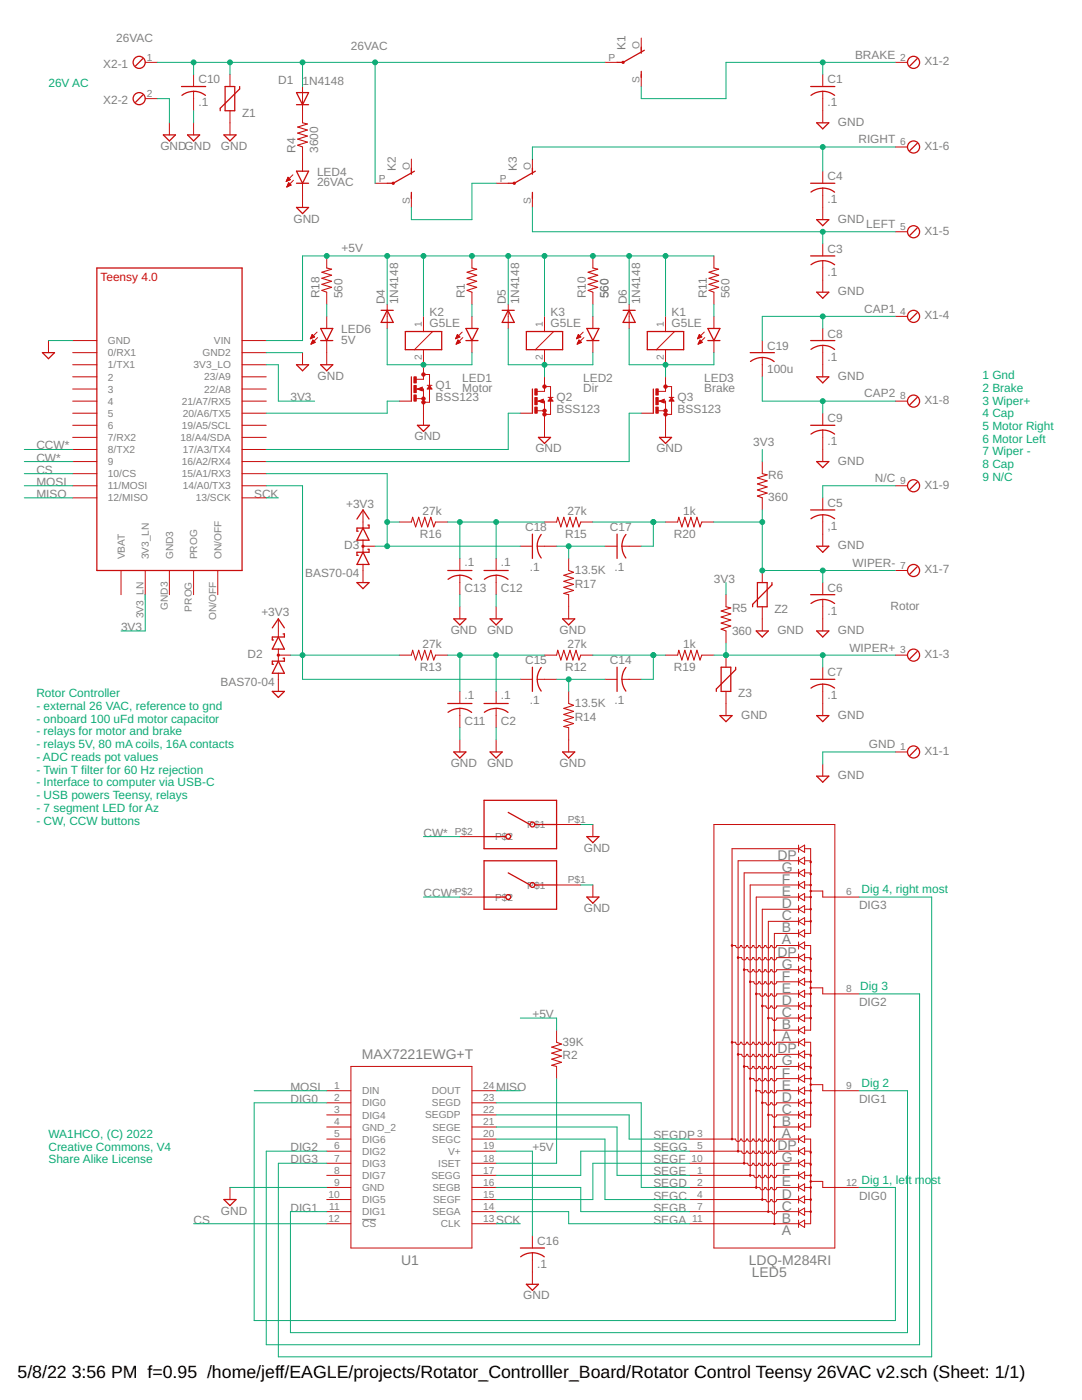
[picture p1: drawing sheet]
<svg xmlns="http://www.w3.org/2000/svg" width="216mm" height="279mm" viewBox="0 0 216 279" stroke-linecap="round" stroke-linejoin="round" font-family="sans-serif">
<path d="M72.2 243.4h2.9" fill="none" stroke="#808080" stroke-width=".2"/>
<g fill="none" stroke="#c90d0c" stroke-width=".25">
<path d="M28.5 11.7l-1.4 1.5M28.5 19l-1.4 1.4M36.2 17.3h4.8M36.3 19a3.8 3.8 0 0 1 4.7 0M44.9 17.3h1.9v4.8h-1.9zM47.8 17.3v.5l-3.9 3.8v.5M59.2 18.5h2.4l-1.2 2.4zM128 9.4v1.2M128 14.2v1.3M128.6 10l-4.3 2.4h-1.2M161.8 17.3h4.8M161.8 19a3.9 3.9 0 0 1 4.7 0"/>
<path d="M183 11.7l-1.5 1.5M32.6 26.9h2.4l-1.2 1.2zM37.4 26.9h2.4l-1.2 1.2zM44.7 26.9h2.4l-1.2 1.2zM59.2 36.6h2.4M59.2 34.2h2.4l-1.2 2.4zM59.2 20.9h2.4M82.1 33.6v1.2M82.1 38.4v1.2M82.7 34.2l-4.2 2.4h-1.2M106.2 33.6v1.2M106.2 38.4v1.2"/>
<path d="M106.8 34.2l-4.2 2.4h-1.2M161.8 36.6h4.8M163 24.5h2.4l-1.2 1.2zM164.2 37.5l.5 .1a3.4 3.4 0 0 1 1.8 .8M164.2 37.5l-1 .2-1.4 .6M183 28.6l-1.5 1.5M19.3 53.5h29v60.4h-29zM59.2 41.4h2.4l-1.2 1.2zM161.8 51.1h4.8M161.8 52.8a3.9 3.9 0 0 1 4.7 0M163 58.3h2.4l-1.2 1.2zM163 43.8h2.4l-1.2 1.2z"/>
<path d="M183 45.5l-1.5 1.5M8.5 70.4h2.4l-1.2 1.2zM59.2 72.8h2.4l-1.2 1.2zM64 72.8h2.4l-1.2 1.2zM64 68h2.4M64 65.6h2.4l-1.2 2.4zM76.1 61.9h2.4M77.3 61.9l1.2 2.4h-2.4zM80.9 66.2h7.2v3.6h-7.2zM82.1 75.2v4.9M83.5 77.6l.6 .3v-.5l-.4 .2M85.7 77.2l.3 .3h-.5z"/>
<path d="M93 68h2.4M93 65.6h2.4l-1.2 2.4zM100.2 61.9h2.4M101.4 61.9l1.2 2.4h-2.4zM105 66.2h7.3v3.6h-7.3zM106.2 77.6v4.9M109.9 79.6l.2 .3h-.5zM117.1 68h2.4M117.1 65.6h2.4l-1.2 2.4zM124.3 61.9h2.4M125.5 61.9l1.2 2.4h-2.4zM129.2 66.2h7.2v3.6h-7.2z"/>
<path d="M130.4 77.6v4.9M134 79.6l.2 .3h-.4zM141.2 68h2.5M141.2 65.6h2.5l-1.2 2.4zM149.7 70.4h4.8M149.8 72.1a3.8 3.8 0 0 1 4.7 .1M161.8 68h4.8M161.8 69.7a3.8 3.8 0 0 1 4.7 0M163 75.2h2.4l-1.2 1.2zM183 62.4l-1.5 1.5M183 79.3l-1.5 1.5M83.3 84.9h2.4l-1.2 1.2z"/>
<path d="M107.4 87.3h2.5l-1.3 1.2zM107.7 80.1l.6 .2v-.5l-.5 .3M131.6 87.3h2.4l-1.2 1.2zM131.8 80.1l.6 .2v-.5l-.4 .3M161.8 84.9h4.8M161.8 86.6a3.9 3.9 0 0 1 4.7 0M163 92.1h2.4l-1.2 1.2zM183 96.2l-1.5 1.5M71.2 116.3h2.4l-1.2 1.2zM71.2 103.6l1.2-1.8 1.2 1.8M72.4 110.2l1.2 2.4h-2.4zM72.4 105.4l1.2 2.4h-2.4z"/>
<path d="M73.4 109.6h.2v.6h-2.4v.6h.3M73.4 104.8h.2v.6h-2.4v.6h.3M89.3 113.9h4.9M89.4 115.6a3.8 3.8 0 0 1 4.7 0M96.6 113.9h4.8M96.6 115.6a3.8 3.8 0 0 1 4.8 0M106.2 106.6v4.8M108 106.7a3.8 3.8 0 0 0 0 4.7M123.1 106.6v4.8M124.1 109l.1 1 .7 1.4M124.9 106.7l-.5 .8-.3 1.5M151.1 116.3h2v4.8h-2z"/>
<path d="M154 116.3v.4l-3.8 3.9v.5M161.8 101.8h4.8M161.8 118.7h4.8M163 109h2.4l-1.2 1.2zM164.2 102.7l1 .1 1.3 .7M164.2 102.7l-1 .2-1.4 .6M183 113.1l-1.5 1.5M54.3 138h2.4l-1.2 1.2zM54.3 125.3l1.2-1.8 1.2 1.8M55.5 132l1.2 2.4h-2.4zM55.5 127.1l1.2 2.4h-2.4zM56.5 131.4h.2v.6h-2.4v.6h.3"/>
<path d="M56.5 126.5h.2v.6h-2.4v.6h.3M90.6 123.5h2.4l-1.2 1.2zM97.8 123.5h2.4l-1.2 1.2zM106.2 133.2v4.8M108 133.2a3.9 3.9 0 0 0 0 4.7M112.3 123.5h2.4l-1.2 1.2zM123.1 133.2v4.8M124.1 135.6l.1 1 .7 1.3M124.9 133.2l-.5 .9-.3 1.5M143.9 133.2h1.9v4.8h-1.9zM146.8 133.2v.4l-3.9 3.9v.5M150.9 125.9h2.4l-1.2 1.2z"/>
<path d="M161.8 135.6h4.8M161.8 120.4a3.9 3.9 0 0 1 4.7 0M161.8 137.3a3.9 3.9 0 0 1 4.7 0M163 125.9h2.4l-1.2 1.2zM183 130l-1.5 1.5M89.3 140.4h4.9M89.4 142.2a3.8 3.8 0 0 1 4.7 0M90.6 150.1h2.4l-1.2 1.2zM96.6 140.4h4.8M96.6 159.7h14.5v9.7h-14.5zM96.6 142.2a3.8 3.8 0 0 1 4.8 0M97.8 150.1h2.4l-1.2 1.2z"/>
<path d="M112.3 150.1h2.4l-1.2 1.2zM143.7 142.8h2.4l-1.2 1.2zM163 142.8h2.4l-1.2 1.2zM163 154.9h2.4l-1.2 1.2zM183 149.3l-1.5 1.5M96.6 171.8h14.5v9.7h-14.5zM96.6 179h4.3M96.6 167h4.3M101.4 174.2l4.3 2.4M101.4 162.1l4.3 2.4M106.7 176.6h4.4M106.7 164.5h4.4"/>
<path d="M117.1 179h2.4l-1.2 1.3zM117.1 167h2.4l-1.2 1.2zM44.7 239.4h2.4l-1.2 1.2zM103.8 249.1h4.8M103.9 250.8a3.8 3.8 0 0 1 4.7 0M105 256.3h2.4l-1.2 1.2z"/>
<circle cx="27.8" cy="12.4" r="1.21"/>
<circle cx="27.8" cy="19.7" r="1.21"/>
<circle cx="182.3" cy="12.4" r="1.21"/>
<circle cx="182.3" cy="29.3" r="1.21"/>
<circle cx="182.3" cy="46.2" r="1.21"/>
<circle cx="182.3" cy="63.1" r="1.21"/>
<circle cx="182.3" cy="96.9" r="1.21"/>
<circle cx="182.3" cy="80.1" r="1.21"/>
<circle cx="182.3" cy="113.9" r="1.21"/>
<circle cx="182.3" cy="130.7" r="1.21"/>
<circle cx="182.3" cy="150.1" r="1.21"/>
<circle cx="101.4" cy="167" r=".49"/>
<circle cx="101.4" cy="179" r=".49"/>
<circle cx="106.2" cy="164.5" r=".49"/>
<circle cx="106.2" cy="176.6" r=".49"/>
<circle cx="161.8" cy="174.4" r=".12"/>
<circle cx="161.8" cy="179" r=".12"/>
<circle cx="161.8" cy="176.6" r=".12"/>
<circle cx="161.8" cy="177.8" r=".12"/>
<circle cx="161.8" cy="172" r=".12"/>
<circle cx="146.1" cy="188.7" r=".12"/>
<circle cx="147.3" cy="191.1" r=".12"/>
<circle cx="148.5" cy="193.5" r=".13"/>
<circle cx="149.7" cy="195.9" r=".12"/>
<circle cx="150.9" cy="198.3" r=".12"/>
<circle cx="161.8" cy="193.8" r=".12"/>
<circle cx="161.8" cy="183.9" r=".12"/>
<circle cx="161.8" cy="181.5" r=".12"/>
<circle cx="161.8" cy="191.4" r=".12"/>
<circle cx="161.8" cy="198.4" r=".13"/>
<circle cx="161.8" cy="195.9" r=".13"/>
<circle cx="161.8" cy="197.1" r=".13"/>
<circle cx="146.1" cy="208" r=".12"/>
<circle cx="147.3" cy="210.4" r=".12"/>
<circle cx="148.5" cy="212.8" r=".12"/>
<circle cx="149.7" cy="215.3" r=".11"/>
<circle cx="150.9" cy="217.7" r=".11"/>
<circle cx="152.1" cy="200.8" r=".12"/>
<circle cx="153.3" cy="203.2" r=".12"/>
<circle cx="154.5" cy="205.6" r=".11"/>
<circle cx="161.8" cy="213.1" r=".12"/>
<circle cx="161.8" cy="210.7" r=".12"/>
<circle cx="161.8" cy="217.7" r=".12"/>
<circle cx="161.8" cy="215.3" r=".12"/>
<circle cx="161.8" cy="216.5" r=".12"/>
<circle cx="161.8" cy="203.2" r=".13"/>
<circle cx="161.8" cy="200.8" r=".13"/>
<circle cx="146.1" cy="227.3" r=".12"/>
<circle cx="147.3" cy="229.7" r=".13"/>
<circle cx="148.5" cy="232.2" r=".13"/>
<circle cx="149.7" cy="234.6" r=".12"/>
<circle cx="150.9" cy="237" r=".12"/>
<circle cx="152.1" cy="239.4" r=".11"/>
<circle cx="152.1" cy="220.1" r=".11"/>
<circle cx="153.3" cy="222.5" r=".12"/>
<circle cx="154.5" cy="224.9" r=".12"/>
<circle cx="161.8" cy="222.5" r=".12"/>
<circle cx="161.8" cy="239.4" r=".12"/>
<circle cx="161.8" cy="232.4" r=".12"/>
<circle cx="161.8" cy="230" r=".12"/>
<circle cx="161.8" cy="220.1" r=".12"/>
<circle cx="161.8" cy="235.8" r=".13"/>
<circle cx="161.8" cy="237" r=".13"/>
<circle cx="161.8" cy="234.6" r=".13"/>
<circle cx="153.3" cy="241.8" r=".11"/>
<circle cx="154.5" cy="244.2" r=".11"/>
<circle cx="161.8" cy="241.8" r=".12"/>
</g>
<g fill="none" stroke="#c90d0c" stroke-width=".2">
<path d="M29 12.4h2.4M29 19.7h2.4M38.6 14.9v2.4M38.6 18.2v3.9M45.9 14.9v2.4M60.4 17.3v7.2M120.7 12.4h2.4M128 7.6v2.4M128 14.9v2.4M164.2 14.9v2.4M164.2 18.2v6.3M178.7 12.4h2.4"/>
<path d="M33.8 24.5v2.4M38.6 24.5v2.4M45.9 22.1v4.8M57.1 36.2h.2M57.2 36h.4M57.2 35.9h.6M57.2 37.3h.1M57.3 35.8h.6M57.3 37.2h.3M57.3 35.7h.5M57.3 37h.5M57.4 35.6h.3"/>
<path d="M57.4 36.9h.7M57.4 35.5h.2M57.4 36.8h.6M57.5 35.4l.5 .5-.9 .3zM57.5 36.7h.3M57.5 36.6h.2M57.6 36.5h.1M58.1 36.9l-.5-.4-.4 .8M58.1 36.9l-.9 .4M58.4 34.9l-1.3 1.3M58.5 36l-1.3 1.3M60.4 29.3v4.9"/>
<path d="M60.4 36.6v4.8M74.8 36.6h2.5M82.1 31.7v2.5M82.1 39v2.4M99 36.6h2.4M106.2 31.7v2.5M106.2 39v2.4M164.2 34.2v2.4M164.2 37.5v6.3M178.7 29.3h2.4M65.2 51.1v2.4M65.2 58.3v2.4"/>
<path d="M94.2 51.1v2.4M94.2 58.3v2.4M118.3 51.1v2.4M118.3 58.3v2.4M142.5 51.1v2.4M142.5 58.3v2.4M164.2 48.7v2.4M164.2 52v6.3M178.7 46.2h2.4M9.7 68v2.4M14.5 72.8h4.8M14.5 75.2h4.8"/>
<path d="M14.5 77.6h4.8M14.5 70.4h4.8M14.5 68h4.8M48.3 72.8h4.8M48.3 75.2h4.8M48.3 77.6h4.8M48.3 70.4h4.8M48.3 68h4.8M60.4 70.4v2.4M61.9 67.6h.1M62 67.5h.3M62 67.4h.5"/>
<path d="M62.1 67.2h.7M62.1 68.6h.2M62.1 67.1h.6M62.1 68.5h.4M62.2 67h.3M62.2 68.4h.6M62.2 66.9h.2M62.2 68.3h.6M62.3 66.8h.1M62.3 68.2h.4M62.3 68.1h.3M62.4 67.9h.1"/>
<path d="M62.4 67.9l.5 .4-.8 .4zM62.8 67.2l-.5-.4-.4 .8M62.8 67.2l-.9 .4M63.3 66.3l-1.4 1.3M63.4 67.4l-1.3 1.3M65.2 63.1v2.5M65.2 68v4.8M77.3 60.7v4.9M83.1 77.6h1.4v7.3M83.1 79.6h1.4M83.3 77.6l1-.3v.7zM84.5 63.1v3.1"/>
<path d="M84.5 69.8v5.9h-1.4M84.5 74.7h1.2v5.6h-1.2M85.2 76.9h1M85.7 76.9l.5 .7h-1zM86.3 66.2l-3.6 3.6M90.9 67.6h.1M91 67.5h.2M91 67.4h.5M91.1 67.2h.6M91.1 68.6h.1M91.1 67.1h.5M91.1 68.5h.4"/>
<path d="M91.2 67h.3M91.2 68.4h.6M91.2 66.9h.2M91.2 68.3h.6M91.2 66.8h.1M91.2 68.2h.5M91.3 68.1h.3M91.4 67.9h.1M91.4 67.9l.5 .4-.9 .4zM91.8 67.2l-.5-.4-.4 .8M91.8 67.2l-.9 .4M92.2 66.3l-1.3 1.3"/>
<path d="M92.4 67.4l-1.4 1.3M94.2 63.1v2.5M94.2 68v2.4M101.4 60.7v4.9M108.6 63.1v3.1M108.6 69.8v3M108.6 75.2v2.9h-1.4M108.6 77.2h1.3v5.5h-1.3M109.4 79.3h.9M109.9 79.3l.4 .8h-.9zM110.5 66.2l-3.7 3.6M115.1 67.6h.1"/>
<path d="M115.1 67.5h.3M115.1 67.4h.5M115.2 67.2h.7M115.2 68.6h.2M115.3 67.1h.5M115.3 68.5h.3M115.3 67h.4M115.3 68.4h.6M115.3 66.9h.2M115.4 68.3h.6M115.4 66.8h.1M115.4 68.2h.4"/>
<path d="M115.4 68.1h.3M115.5 67.9h.1M115.5 67.9l.5 .4-.8 .4zM115.9 67.2l-.5-.4-.4 .8M115.9 67.2l-.9 .4M116.4 66.3l-1.4 1.3M116.5 67.4l-1.3 1.3M118.3 63.1v2.5M118.3 68v2.4M125.5 60.7v4.9M132.8 63.1v3.1M132.8 69.8v3"/>
<path d="M132.8 75.2v2.9h-1.5M132.8 77.2h1.2v5.5h-1.2M133.5 79.3h1M134 79.3l.5 .8h-1zM134.6 66.2l-3.6 3.6M139.2 67.6h.1M139.2 67.5h.3M139.3 67.4h.5M139.3 67.2h.7M139.3 68.6h.2M139.4 67.1h.5M139.4 68.5h.4"/>
<path d="M139.4 67h.4M139.4 68.4h.6M139.5 66.9h.2M139.5 68.3h.6M139.5 66.8h.1M139.5 68.2h.5M139.6 68.1h.3M139.6 67.9h.1M139.7 67.9l.4 .4-.8 .4zM140 67.2l-.4-.4-.4 .8M140 67.2l-.8 .4M140.5 66.3l-1.3 1.3"/>
<path d="M140.6 67.4l-1.3 1.3M142.5 63.1v2.5M142.5 68v2.4M152.1 68v2.4M152.1 71.4v3.8M164.2 65.6v2.4M164.2 68.9v6.3M178.7 63.1h2.4M14.5 80.1h4.8M14.5 96.9h4.8M14.5 82.5h4.8M14.5 84.9h4.8"/>
<path d="M14.5 87.3h4.8M14.5 89.7h4.8M14.5 92.1h4.8M14.5 94.5h4.8M14.5 99.4h4.8M48.3 80.1h4.8M48.3 96.9h4.8M48.3 82.5h4.8M48.3 84.9h4.8M48.3 87.3h4.8M48.3 89.7h4.8M48.3 92.1h4.8"/>
<path d="M48.3 94.5h4.8M48.3 99.4h4.8M79.7 80.1h2.4M103.8 82.5h2.4M107.2 80.1h1.4v7.2M107.2 82h1.4M107.4 80.1l1-.4v.7zM128 82.5h2.4M131.3 80.1h1.5v7.2M131.3 82h1.5M131.6 80.1l.9-.4v.7zM152.1 92.1v2.4"/>
<path d="M152.1 99.4v2.4M164.2 82.5v2.4M164.2 85.8v6.3M164.2 99.4v2.4M178.7 80.1h2.4M178.7 96.9h2.4M24.2 113.9v4.8M29 113.9v4.8M33.8 113.9v4.8M38.6 113.9v4.8M43.5 113.9v4.8M72.4 101.8v3.6"/>
<path d="M72.4 107.8v2.4M72.4 112.6v3.7M72.4 109h2.4M79.7 104.2h2.4M86.9 104.2h2.4M91.8 111.4v2.5M91.8 114.8v3.9M99 111.4v2.5M99 114.8v3.9M103.8 109h2.4M107.2 109h3.9M108.6 104.2h2.5"/>
<path d="M113.5 111.4v2.5M113.5 118.7v4.8M115.9 104.2h2.4M120.7 109h2.4M124.1 109h3.9M132.8 104.2h2.4M140 104.2h2.5M144.9 118.7v2.4M152.1 113.9v2.4M164.2 102.7v6.3M164.2 116.3v2.4M164.2 119.6v6.3"/>
<path d="M178.7 113.9h2.4M55.5 130.7h2.5M55.5 123.5v3.6M55.5 129.5v2.5M55.5 134.4v3.6M79.7 130.7h2.4M86.9 130.7h2.4M91.8 121.1v2.4M91.8 138v2.4M99 121.1v2.4M99 138v2.4M103.8 135.6h2.4"/>
<path d="M107.2 135.6h3.9M108.6 130.7h2.5M113.5 138v2.4M115.9 130.7h2.4M120.7 135.6h2.4M124.1 135.6h3.9M132.8 130.7h2.4M140 130.7h2.5M144.9 125.9v2.4M144.9 130.7v2.5M144.9 138v4.8M152.1 121.1v4.8"/>
<path d="M164.2 133.2v2.4M164.2 136.5v6.3M178.7 130.7h2.4M91.8 141.4v3.8M91.8 147.7v2.4M99 141.4v3.8M99 147.7v2.4M113.5 145.2v4.9M164.2 152.5v2.4M178.7 150.1h2.4M91.8 179h4.8M91.8 167h4.8"/>
<path d="M111.1 164.5h4.8M111.1 176.6h4.8M118.3 164.5v2.5M118.3 176.6v2.4M142.5 164.5h24.1v84.6h-24.1zM159.3 179h-8.4v58M159.3 169.4l1.2-.7v1.4zM159.3 171.8l1.2-.7v1.4zM159.3 174.2l1.2-.7v1.4zM159.3 176.6l1.2-.7v1.5zM159.3 179l1.2-.7v1.5zM159.3 168.7v1.4"/>
<path d="M159.3 171.1v1.4M159.3 173.5v1.4M159.3 175.9v1.5M159.3 178.3v1.5M159.3 176.6h-9.6v58M159.3 174.2h-10.8v58M159.3 171.8h-12v57.9M159.3 169.4h-13.2v57.9M160.5 179h1.3M160.5 169.4h1.3v16.9h-1.3M160.5 171.8h1.3M160.5 176.6h1.3"/>
<path d="M160.5 174.2h1.3M161.8 177.8h2.4v1.2h7.2M146.1 188.7h.7a.49 .49 0 0 0 .5 .5 .49 .49 0 0 0 .5-.5h.2a.49 .49 0 0 0 .5 .5 .49 .49 0 0 0 .5-.5h.2a.49 .49 0 0 0 .5 .5 .49 .49 0 0 0 .5-.5h.2a.49 .49 0 0 0 .5 .5 .49 .49 0 0 0 .5-.5h.2a.49 .49 0 0 0 .5 .5 .49 .49 0 0 0 .5-.5h.2a.49 .49 0 0 0 .5 .5 .49 .49 0 0 0 .5-.5h.2a.49 .49 0 0 0 .5 .5 .49 .49 0 0 0 .5-.5h4.3M147.3 191.1h.7a.49 .49 0 0 0 .5 .5 .49 .49 0 0 0 .5-.5h.2a.49 .49 0 0 0 .5 .5 .49 .49 0 0 0 .5-.5h.2a.49 .49 0 0 0 .5 .5 .49 .49 0 0 0 .5-.5h.2a.49 .49 0 0 0 .5 .5 .49 .49 0 0 0 .5-.5h.2a.49 .49 0 0 0 .5 .5 .49 .49 0 0 0 .5-.5h.2a.49 .49 0 0 0 .5 .5 .49 .49 0 0 0 .5-.5h4.3M148.5 193.5h.7a.49 .49 0 0 0 .5 .5 .49 .49 0 0 0 .5-.5h.2a.49 .49 0 0 0 .5 .5 .49 .49 0 0 0 .5-.5h.2a.49 .49 0 0 0 .5 .5 .49 .49 0 0 0 .5-.5h.2a.49 .49 0 0 0 .5 .5 .49 .49 0 0 0 .5-.5h.2a.49 .49 0 0 0 .5 .5 .49 .49 0 0 0 .5-.5h4.3M149.7 195.9h.7a.49 .49 0 0 0 .5 .5 .49 .49 0 0 0 .5-.5h.2a.49 .49 0 0 0 .5 .5 .49 .49 0 0 0 .5-.5h.2a.49 .49 0 0 0 .5 .5 .49 .49 0 0 0 .5-.5h.2a.49 .49 0 0 0 .5 .5 .49 .49 0 0 0 .5-.5h4.3M150.9 198.4h.7a.49 .49 0 0 0 .5 .4 .49 .49 0 0 0 .5-.4h.2a.49 .49 0 0 0 .5 .4 .49 .49 0 0 0 .5-.4h.2a.49 .49 0 0 0 .5 .4 .49 .49 0 0 0 .5-.4h4.3M159.3 181.5h-7.2v57.9M159.3 181.5l1.2-.8v1.5zM159.3 183.9l1.2-.8v1.5zM159.3 186.3l1.2-.8v1.5zM159.3 188.7l1.2-.7v1.4z"/>
<path d="M159.3 191.1l1.2-.7v1.4zM159.3 193.5l1.2-.7v1.4zM159.3 195.9l1.2-.7v1.5zM159.3 198.4l1.2-.8v1.5zM159.3 180.7v1.5M159.3 183.1v1.5M159.3 185.5v1.5M159.3 188v1.4M159.3 190.4v1.4M159.3 192.8v1.4M159.3 195.2v1.5M159.3 197.6v1.5"/>
<path d="M159.3 186.3h-4.8v57.9M159.3 183.9h-6v57.9M160.5 198.4h1.3M160.5 188.7h1.3v16.9h-1.3M160.5 195.9h1.3M160.5 193.5h1.3M160.5 191.1h1.3M160.5 183.9h1.3M160.5 181.5h1.3M161.8 197.1h2.4v1.3h7.2M65.2 217.7h4.8M70 212.8h24.2v36.3h-24.2z"/>
<path d="M94.2 217.7h4.8M111.1 205.6v2.4M111.1 212.8v2.5M146.1 208h.7a.49 .49 0 0 0 .5 .5 .49 .49 0 0 0 .5-.5h.2a.49 .49 0 0 0 .5 .5 .49 .49 0 0 0 .5-.5h.2a.49 .49 0 0 0 .5 .5 .49 .49 0 0 0 .5-.5h.2a.49 .49 0 0 0 .5 .5 .49 .49 0 0 0 .5-.5h.2a.49 .49 0 0 0 .5 .5 .49 .49 0 0 0 .5-.5h.2a.49 .49 0 0 0 .5 .5 .49 .49 0 0 0 .5-.5h.2a.49 .49 0 0 0 .5 .5 .49 .49 0 0 0 .5-.5h4.3M147.3 210.4h.7a.49 .49 0 0 0 .5 .5 .49 .49 0 0 0 .5-.5h.2a.49 .49 0 0 0 .5 .5 .49 .49 0 0 0 .5-.5h.2a.49 .49 0 0 0 .5 .5 .49 .49 0 0 0 .5-.5h.2a.49 .49 0 0 0 .5 .5 .49 .49 0 0 0 .5-.5h.2a.49 .49 0 0 0 .5 .5 .49 .49 0 0 0 .5-.5h.2a.49 .49 0 0 0 .5 .5 .49 .49 0 0 0 .5-.5h4.3M148.5 212.8h.7a.49 .49 0 0 0 .5 .5 .49 .49 0 0 0 .5-.5h.2a.49 .49 0 0 0 .5 .5 .49 .49 0 0 0 .5-.5h.2a.49 .49 0 0 0 .5 .5 .49 .49 0 0 0 .5-.5h.2a.49 .49 0 0 0 .5 .5 .49 .49 0 0 0 .5-.5h.2a.49 .49 0 0 0 .5 .5 .49 .49 0 0 0 .5-.5h4.3M149.7 215.3h.7a.49 .49 0 0 0 .5 .4 .49 .49 0 0 0 .5-.4h.2a.49 .49 0 0 0 .5 .4 .49 .49 0 0 0 .5-.4h.2a.49 .49 0 0 0 .5 .4 .49 .49 0 0 0 .5-.4h.2a.49 .49 0 0 0 .5 .4 .49 .49 0 0 0 .5-.4h4.3M150.9 217.7h.7a.49 .49 0 0 0 .5 .5 .49 .49 0 0 0 .5-.5h.2a.49 .49 0 0 0 .5 .5 .49 .49 0 0 0 .5-.5h.2a.49 .49 0 0 0 .5 .5 .49 .49 0 0 0 .5-.5h4.3M152.1 200.8h.7a.49 .49 0 0 0 .5 .5 .49 .49 0 0 0 .5-.5h.2a.49 .49 0 0 0 .5 .5 .49 .49 0 0 0 .5-.5h4.3M153.3 203.2h.7a.49 .49 0 0 0 .5 .5 .49 .49 0 0 0 .5-.5h4.3M154.5 205.6h4.8M159.3 200.8l1.2-.8v1.5z"/>
<path d="M159.3 203.2l1.2-.7v1.4zM159.3 205.6l1.2-.7v1.4zM159.3 208l1.2-.7v1.4zM159.3 210.4l1.2-.7v1.5zM159.3 212.8l1.2-.7v1.5zM159.3 215.3l1.2-.8v1.5zM159.3 217.7l1.2-.8v1.5zM159.3 200v1.5M159.3 202.5v1.4M159.3 204.9v1.4M159.3 207.3v1.4M159.3 209.7v1.5"/>
<path d="M159.3 212.1v1.5M159.3 214.5v1.5M159.3 216.9v1.5M159.3 219.4v1.4M160.5 217.7h1.3M160.5 208h1.3v16.9h-1.3M160.5 215.3h1.3M160.5 212.8h1.3M160.5 210.4h1.3M160.5 203.2h1.3M160.5 200.8h1.3M161.8 216.5h2.4v1.2h7.2"/>
<path d="M45.9 237v2.4M65.2 234.6h4.8M65.2 237h4.8M65.2 227.3h4.8M65.2 239.4h4.8M65.2 229.7h4.8M65.2 232.2h4.8M65.2 224.9h4.8M65.2 222.5h4.8M65.2 220.1h4.8M94.2 234.6h4.8M94.2 237h4.8"/>
<path d="M94.2 227.3h4.8M94.2 239.4h4.8M94.2 229.7h4.8M94.2 232.2h4.8M94.2 224.9h4.8M94.2 222.5h4.8M94.2 220.1h4.8M137.6 239.4h15.2a.49 .49 0 0 0 .5 .5 .49 .49 0 0 0 .5-.5h.2a.49 .49 0 0 0 .5 .5 .49 .49 0 0 0 .5-.5h4.3M137.6 237h14a.49 .49 0 0 0 .5 .5 .49 .49 0 0 0 .5-.5h.2a.49 .49 0 0 0 .5 .5 .49 .49 0 0 0 .5-.5h.2a.49 .49 0 0 0 .5 .5 .49 .49 0 0 0 .5-.5h4.3M137.6 234.6h12.8a.49 .49 0 0 0 .5 .5 .49 .49 0 0 0 .5-.5h.2a.49 .49 0 0 0 .5 .5 .49 .49 0 0 0 .5-.5h.2a.49 .49 0 0 0 .5 .5 .49 .49 0 0 0 .5-.5h.2a.49 .49 0 0 0 .5 .5 .49 .49 0 0 0 .5-.5h4.3M137.6 232.2h11.6a.49 .49 0 0 0 .5 .4 .49 .49 0 0 0 .5-.4h.2a.49 .49 0 0 0 .5 .4 .49 .49 0 0 0 .5-.4h.2a.49 .49 0 0 0 .5 .4 .49 .49 0 0 0 .5-.4h.2a.49 .49 0 0 0 .5 .4 .49 .49 0 0 0 .5-.4h.2a.49 .49 0 0 0 .5 .4 .49 .49 0 0 0 .5-.4h4.3M137.6 229.7h10.4a.49 .49 0 0 0 .5 .5 .49 .49 0 0 0 .5-.5h.2a.49 .49 0 0 0 .5 .5 .49 .49 0 0 0 .5-.5h.2a.49 .49 0 0 0 .5 .5 .49 .49 0 0 0 .5-.5h.2a.49 .49 0 0 0 .5 .5 .49 .49 0 0 0 .5-.5h.2a.49 .49 0 0 0 .5 .5 .49 .49 0 0 0 .5-.5h.2a.49 .49 0 0 0 .5 .5 .49 .49 0 0 0 .5-.5h4.3"/>
<path d="M137.6 227.3h9.2a.49 .49 0 0 0 .5 .5 .49 .49 0 0 0 .5-.5h.2a.49 .49 0 0 0 .5 .5 .49 .49 0 0 0 .5-.5h.2a.49 .49 0 0 0 .5 .5 .49 .49 0 0 0 .5-.5h.2a.49 .49 0 0 0 .5 .5 .49 .49 0 0 0 .5-.5h.2a.49 .49 0 0 0 .5 .5 .49 .49 0 0 0 .5-.5h.2a.49 .49 0 0 0 .5 .5 .49 .49 0 0 0 .5-.5h.2a.49 .49 0 0 0 .5 .5 .49 .49 0 0 0 .5-.5h4.3M152.1 220.1h.7a.49 .49 0 0 0 .5 .5 .49 .49 0 0 0 .5-.5h.2a.49 .49 0 0 0 .5 .5 .49 .49 0 0 0 .5-.5h4.3M153.3 222.5h.7a.49 .49 0 0 0 .5 .5 .49 .49 0 0 0 .5-.5h4.3M154.5 224.9h4.8M159.3 220.1l1.2-.7v1.4zM159.3 222.5l1.2-.7v1.4zM159.3 224.9l1.2-.7v1.4zM159.3 227.3l1.2-.7v1.4zM159.3 229.7l1.2-.7v1.5zM159.3 232.2l1.2-.8v1.5zM159.3 234.6l1.2-.8v1.5zM159.3 237l1.2-.7v1.4z"/>
<path d="M159.3 239.4l1.2-.7v1.4zM159.3 221.8v1.4M159.3 224.2v1.4M159.3 226.6v1.4M159.3 229v1.5M159.3 231.4v1.5M159.3 233.8v1.5M159.3 236.3v1.4M159.3 238.7v1.4M160.5 234.6h1.3M160.5 237h1.3M160.5 227.3h1.3v16.9h-1.3"/>
<path d="M160.5 239.4h1.3M160.5 229.7h1.3M160.5 232.2h1.3M160.5 222.5h1.3M160.5 220.1h1.3M161.8 235.8h2.4v1.2h7.2M65.2 241.8h4.8M65.2 244.2h4.8M94.2 241.8h4.8M94.2 244.2h4.8M106.2 246.6v2.5M106.2 250v6.3"/>
<path d="M137.6 241.8h16.4a.49 .49 0 0 0 .5 .5 .49 .49 0 0 0 .5-.5h4.3M137.6 244.2h21.7M159.3 244.2l1.2-.7v1.5zM159.3 241.8l1.2-.7v1.4zM159.3 241.1v1.4M159.3 243.5v1.5M160.5 241.8h1.3"/>
</g>
<g fill="none" stroke="#c90d0c" stroke-width=".4">
<circle cx="124.3" cy="12.4" r=".13"/>
<circle cx="78.5" cy="36.6" r=".13"/>
<circle cx="102.6" cy="36.6" r=".13"/>
<circle cx="72.4" cy="109" r=".13"/>
<circle cx="55.5" cy="130.7" r=".13"/>
</g>
<g fill="none" stroke="#c90d0c" stroke-width=".21">
<path d="M60.4 24.5l.9 .2-1.9 .7 1.9 .6-1.9 .6 1.9 .6-1.9 .6 1.9 .6-1.9 .6 1 .3M65.2 53.5l1 .2-2 .6 2 .6-2 .6 2 .6-2 .6 2 .6-2 .7 1 .3M94.2 53.5l.9 .2-1.9 .6 1.9 .6-1.9 .6 1.9 .6-1.9 .6 1.9 .6-1.9 .7 1 .3M118.3 53.5l1 .2-2 .6 2 .6-2 .6 2 .6-2 .6 2 .6-2 .7 1 .3M142.5 53.5l.9 .2-1.9 .6 1.9 .6-1.9 .6 1.9 .6-1.9 .6 1.9 .6-1.9 .7 1 .3M152.1 94.5l1 .3-2 .6 2 .6-2 .6 2 .6-2 .6 2 .6-2 .6 1 .4M82.1 104.2l.2-1 .6 2 .6-2 .6 2 .7-2 .5 2 .7-2 .6 2 .3-1M111.1 104.2l.2-1 .6 2 .6-2 .6 2 .6-2 .6 2 .6-2 .6 2 .4-1M113.5 113.9l.9 .3-1.9 .6 1.9 .6-1.9 .6 1.9 .6-1.9 .6 1.9 .6-1.9 .6 1 .3M135.2 104.2l.2-1 .7 2 .6-2 .6 2 .6-2 .6 2 .6-2 .6 2 .3-1M82.1 130.7l.2-.9 .6 1.9 .6-1.9 .6 1.9 .7-1.9 .5 1.9 .7-1.9 .6 1.9 .3-1M111.1 130.7l.2-.9 .6 1.9 .6-1.9 .6 1.9 .6-1.9 .6 1.9 .6-1.9 .6 1.9 .4-1"/>
<path d="M135.2 130.7l.2-.9 .7 1.9 .6-1.9 .6 1.9 .6-1.9 .6 1.9 .6-1.9 .6 1.9 .3-1M144.9 121.1l.9 .2-1.9 .6 1.9 .6-1.9 .6 1.9 .6-1.9 .7 1.9 .5-1.9 .7 1 .3M113.5 140.4l.9 .4-1.9 .6 1.9 .6-1.9 .6 1.9 .6-1.9 .6 1.9 .6-1.9 .6 1 .2M111.1 208l.9 .4-1.9 .6 1.9 .6-1.9 .6 1.9 .6-1.9 .6 1.9 .6-1.9 .6 1 .2"/>
</g>
<g fill="#c90d0c" stroke="#c90d0c" stroke-width=".2">
<circle cx="84.5" cy="80.3" r=".34"/>
<circle cx="84.5" cy="79.6" r=".34"/>
<circle cx="84.5" cy="74.7" r=".34"/>
<circle cx="108.6" cy="82.7" r=".34"/>
<circle cx="108.6" cy="82" r=".34"/>
<circle cx="108.6" cy="77.2" r=".34"/>
<circle cx="132.8" cy="82.7" r=".34"/>
<circle cx="132.8" cy="82" r=".34"/>
<circle cx="132.8" cy="77.2" r=".34"/>
</g>
<g fill="#c90d0c" stroke="#c90d0c" stroke-width=".2">
<path d="M82.6 75.2h.5v1.2h-.5z"/>
<path d="M82.6 78.8h.5v1.3h-.5z"/>
<path d="M82.6 76.9h.5v1.5h-.5z"/>
<path d="M106.7 77.6h.5v1.2h-.5z"/>
<path d="M106.7 81.2h.5v1.3h-.5z"/>
<path d="M106.7 79.3h.5v1.5h-.5z"/>
<path d="M130.9 77.6h.4v1.2h-.4z"/>
<path d="M130.9 81.2h.4v1.3h-.4z"/>
<path d="M130.9 79.3h.4v1.5h-.4z"/>
</g>
<g fill="none" stroke="#0dab76" stroke-width=".2">
<path d="M31.4 12.4h89.3M31.4 19.7h2.4v4.8M38.6 12.4v2.5M45.9 12.4v2.5M60.4 12.4v4.9M74.8 12.4v24.2M164.2 12.4v2.5M178.7 12.4h-33.8v7.3h-16.9v-2.4M38.6 22.1v2.4M99 36.6h-4.8v7.2h-12.1v-2.4M164.2 29.3v4.9M178.7 29.3h-72.5v2.4"/>
<path d="M77.3 51.1v9.6M84.5 51.1v12M101.4 51.1v9.6M106.2 41.4v4.8h72.5M108.6 51.1v12M125.5 51.1v9.6M132.8 51.1v12M142.5 51.1h-82.1v16.9h-7.3M164.2 46.2v2.5M9.7 68h4.8M53.1 72.8h2.4v7.3h7.3M53.1 70.4h7.3"/>
<path d="M65.2 60.7v2.4M77.3 65.6v7.2h16.9v-2.4M94.2 60.7v2.4M101.4 65.6v7.2h16.9v-2.4M108.6 72.8v2.4M118.3 60.7v2.4M125.5 65.6v7.2h17v-2.4M132.8 72.8v2.4M142.5 60.7v2.4M152.1 75.2v4.9h26.6M164.2 63.1v2.5M178.7 63.1h-26.6v4.9"/>
<path d="M4.8 96.9h9.7M4.8 94.5h9.7M4.8 92.1h9.7M4.8 89.7h9.7M4.8 99.4h9.7M53.1 96.9h7.3v38.7h43.4M53.1 94.5h24.2v14.5M53.1 99.4h2.4M79.7 80.1h-2.4v2.4h-24.2M103.8 82.5h-2.4v7.2h-48.3M128 82.5h-2.5v9.6h-72.4M152.1 89.7v2.4"/>
<path d="M164.2 80.1v2.4M178.7 96.9h-14.5v2.5M29 118.7v7.2h-4.8M74.8 109h29M77.3 104.2h2.4M89.3 104.2h19.3M91.8 104.2v7.2M91.8 118.7v2.4M99 104.2v7.2M99 118.7v2.4M111.1 109h9.6M113.5 109v2.4"/>
<path d="M118.3 104.2h14.5M130.4 104.2v4.8h-2.4M142.5 104.2h9.6M144.9 116.3v2.4M152.1 101.8v12.1h26.6M164.2 113.9v2.4M58 130.7h21.7M89.3 130.7h19.3M91.8 130.7v7.3M99 130.7v7.3M111.1 135.6h9.6M113.5 135.6v2.4"/>
<path d="M118.3 130.7h14.5M130.4 130.7v4.9h-2.4M142.5 130.7h36.2M144.9 128.3v2.4M164.2 130.7v2.5M91.8 145.2v2.5M99 145.2v2.5M178.7 150.1h-14.5v2.4M84.5 179h7.3M84.5 167h7.3M115.9 176.6h2.4M115.9 164.5h2.4"/>
<path d="M171.4 179h14.5v91.8h-130.4v-38.6h9.7M171.4 198.4h12.1v70h-130.4v-38.7h12.1M50.7 217.7h14.5M99 217.7h4.8M103.8 203.2h7.3v2.4M111.1 215.3v16.9h-12.1M171.4 217.7h9.7v48.3h-123.1v-24.2h7.2M45.9 237h19.3M65.2 220.1h-14.5v43.4h128v-26.5h-7.3M99 220.1h29v16.9h9.6M99 229.7h7.2v16.9M99 222.5h26.5v4.8h12.1"/>
<path d="M99 237h16.9v4.8h21.7M99 224.9h24.1v9.7h14.5M99 227.3h21.7v12.1h16.9M137.6 232.2h-19.3v7.2h-19.3M137.6 229.7h-21.7v4.9h-16.9M38.6 244.2h26.6M99 241.8h14.5v2.4h24.1M99 244.2h4.8"/>
</g>
<g fill="#0dab76" stroke="#0dab76" stroke-width=".2">
<circle cx="74.8" cy="12.4" r=".49"/>
<circle cx="38.6" cy="12.4" r=".49"/>
<circle cx="45.9" cy="12.4" r=".49"/>
<circle cx="60.4" cy="12.4" r=".49"/>
<circle cx="164.2" cy="12.4" r=".49"/>
<circle cx="164.2" cy="63.1" r=".49"/>
<circle cx="164.2" cy="46.2" r=".49"/>
<circle cx="164.2" cy="29.3" r=".49"/>
<circle cx="84.5" cy="72.8" r=".49"/>
<circle cx="108.6" cy="72.8" r=".49"/>
<circle cx="132.8" cy="72.8" r=".49"/>
<circle cx="144.9" cy="130.7" r=".49"/>
<circle cx="164.2" cy="130.7" r=".49"/>
<circle cx="152.1" cy="113.9" r=".49"/>
<circle cx="164.2" cy="113.9" r=".49"/>
<circle cx="152.1" cy="104.2" r=".49"/>
<circle cx="130.4" cy="104.2" r=".49"/>
<circle cx="130.4" cy="130.7" r=".49"/>
<circle cx="60.4" cy="130.7" r=".49"/>
<circle cx="99" cy="130.7" r=".49"/>
<circle cx="91.8" cy="130.7" r=".49"/>
<circle cx="113.5" cy="135.6" r=".49"/>
<circle cx="99" cy="104.2" r=".49"/>
<circle cx="91.8" cy="104.2" r=".49"/>
<circle cx="113.5" cy="109" r=".49"/>
<circle cx="77.3" cy="104.2" r=".49"/>
<circle cx="77.3" cy="109" r=".49"/>
<circle cx="164.2" cy="80.1" r=".49"/>
<circle cx="84.5" cy="51.1" r=".49"/>
<circle cx="65.2" cy="51.1" r=".49"/>
<circle cx="77.3" cy="51.1" r=".49"/>
<circle cx="108.6" cy="51.1" r=".49"/>
<circle cx="94.2" cy="51.1" r=".49"/>
<circle cx="101.4" cy="51.1" r=".49"/>
<circle cx="132.8" cy="51.1" r=".49"/>
<circle cx="118.3" cy="51.1" r=".49"/>
<circle cx="125.5" cy="51.1" r=".49"/>
</g>
<g font-size="3.5">
<text x="3.5" y="274.9">5/8/22</text>
<text x="14.3" y="274.9">3:56 PM f=0.95 /home/jeff/EAGLE/projects/Rotator_Controlller_Board/Rotator Control Teensy 26VAC v2.sch (Sheet: 1/1)</text>
</g>
<g font-size="2.8" fill="#808080">
<text x="155.1" y="171.6">DP</text>
<text x="156" y="178.8">E</text>
<text x="156" y="176.4">F</text>
<text x="156" y="174">G</text>
<text x="156" y="183.7">C</text>
<text x="156" y="181.2">D</text>
<text x="155.1" y="190.9">DP</text>
<text x="156" y="188.5">A</text>
<text x="156" y="186.1">B</text>
<text x="156" y="195.7">F</text>
<text x="156" y="193.3">G</text>
<text x="156" y="203">C</text>
<text x="156" y="200.6">D</text>
<text x="156" y="198.1">E</text>
<text x="156" y="207.8">A</text>
<text x="156" y="205.4">B</text>
<text x="72.2" y="211.4">MAX7221EWG+T</text>
<text x="155.1" y="210.2">DP</text>
<text x="156" y="215">F</text>
<text x="156" y="212.6">G</text>
<text x="156" y="219.9">D</text>
<text x="156" y="217.5">E</text>
<text x="156" y="227.1">A</text>
<text x="156" y="224.7">B</text>
<text x="156" y="222.3">C</text>
<text x="155.1" y="229.5">DP</text>
<text x="156" y="231.9">G</text>
<text x="156" y="239.2">D</text>
<text x="156" y="236.8">E</text>
<text x="156" y="234.4">F</text>
<text x="156" y="244">B</text>
<text x="156" y="241.6">C</text>
<text x="156" y="246.4">A</text>
<text x="80" y="252.5">U1</text>
<text x="149.4" y="252.5">LDQ-M284RI</text>
<text x="150" y="254.9">LED5</text>
</g>
<g font-size="2.4" fill="#808080">
<text x="23.2" y="8.3">26VAC</text>
<text x="70" y="10">26VAC</text>
<text x="124.8" y="10" transform="rotate(-90 124.8 10)">K1</text>
<text x="170.6" y="11.7">BRAKE</text>
<text x="20.6" y="13.5">X2-1</text>
<text x="39.6" y="16.7">C10</text>
<text x="55.5" y="16.8">D1</text>
<text x="60.4" y="17">1N4148</text>
<text x="165.1" y="16.7">C1</text>
<text x="184.5" y="13">X1-2</text>
<text x="20.6" y="20.8">X2-2</text>
<text x="39.6" y="21.3">.1</text>
<text x="48.3" y="23.3">Z1</text>
<text x="165.1" y="21.3">.1</text>
<text x="32" y="29.9">GNDGND</text>
<text x="44.1" y="29.9">GND</text>
<text x="167.2" y="25.1">GND</text>
<text x="171.3" y="28.6">RIGHT</text>
<text x="184.5" y="29.9">X1-6</text>
<text x="58.9" y="30.5" transform="rotate(-90 58.9 30.5)">R4</text>
<text x="63.3" y="35.1">LED4</text>
<text x="63.5" y="30.5" transform="rotate(-90 63.5 30.5)">3600</text>
<text x="79" y="34.2" transform="rotate(-90 79 34.2)">K2</text>
<text x="103.1" y="34.2" transform="rotate(-90 103.1 34.2)">K3</text>
<text x="165.1" y="36">C4</text>
<text x="63.3" y="37.2">26VAC</text>
<text x="165.1" y="40.6">.1</text>
<text x="58.6" y="44.4">GND</text>
<text x="167.2" y="44.4">GND</text>
<text x="172.9" y="45.5">LEFT</text>
<text x="184.5" y="46.8">X1-5</text>
<text x="68.2" y="50.3">+5V</text>
<text x="165.1" y="50.5">C3</text>
<text x="63.8" y="59.5" transform="rotate(-90 63.8 59.5)">R18</text>
<text x="68.3" y="59.5" transform="rotate(-90 68.3 59.5)">560</text>
<text x="92.7" y="59.5" transform="rotate(-90 92.7 59.5)">R1</text>
<text x="116.9" y="59.5" transform="rotate(-90 116.9 59.5)">R10</text>
<text x="121.4" y="59.5" transform="rotate(-90 121.4 59.5)">560</text>
<text x="141" y="59.5" transform="rotate(-90 141 59.5)">R11</text>
<text x="145.6" y="59.5" transform="rotate(-90 145.6 59.5)">560</text>
<text x="165.1" y="55.1">.1</text>
<text x="167.2" y="58.9">GND</text>
<text x="76.8" y="60.7" transform="rotate(-90 76.8 60.7)">D4</text>
<text x="79.5" y="60.7" transform="rotate(-90 79.5 60.7)">1N4148</text>
<text x="85.7" y="65.2">G5LE</text>
<text x="85.7" y="63.1">K2</text>
<text x="100.9" y="60.7" transform="rotate(-90 100.9 60.7)">D5</text>
<text x="103.6" y="60.7" transform="rotate(-90 103.6 60.7)">1N4148</text>
<text x="109.9" y="65.2">G5LE</text>
<text x="109.9" y="63.1">K3</text>
<text x="125.1" y="60.7" transform="rotate(-90 125.1 60.7)">D6</text>
<text x="127.7" y="60.7" transform="rotate(-90 127.7 60.7)">1N4148</text>
<text x="134" y="65.2">G5LE</text>
<text x="134" y="63.1">K1</text>
<text x="172.5" y="62.4">CAP1</text>
<text x="184.5" y="63.7">X1-4</text>
<text x="68.1" y="68.6">5V</text>
<text x="68.1" y="66.5">LED6</text>
<text x="153.1" y="69.8">C19</text>
<text x="165.1" y="72">.1</text>
<text x="165.1" y="67.4">C8</text>
<text x="63.4" y="75.8">GND</text>
<text x="86.9" y="77.6">Q1</text>
<text x="92.2" y="76.2">LED1</text>
<text x="116.4" y="76.2">LED2</text>
<text x="140.5" y="76.2">LED3</text>
<text x="153.1" y="74.4">100u</text>
<text x="167.2" y="75.8">GND</text>
<text x="58" y="80">3V3</text>
<text x="86.9" y="80">BSS123</text>
<text x="92.2" y="78.2">Motor</text>
<text x="111.1" y="82.5">BSS123</text>
<text x="111.1" y="80">Q2</text>
<text x="116.4" y="78.2">Dir</text>
<text x="135.2" y="82.5">BSS123</text>
<text x="135.2" y="80">Q3</text>
<text x="140.5" y="78.2">Brake</text>
<text x="172.5" y="79.3">CAP2</text>
<text x="184.5" y="80.6">X1-8</text>
<text x="7.3" y="89.7">CCW*</text>
<text x="82.7" y="87.9">GND</text>
<text x="150.3" y="89">3V3</text>
<text x="165.1" y="88.9">.1</text>
<text x="165.1" y="84.3">C9</text>
<text x="7.3" y="94.5">CS</text>
<text x="7.3" y="92.1">CW*</text>
<text x="106.8" y="90.3">GND</text>
<text x="131" y="90.3">GND</text>
<text x="153.3" y="95.5">R6</text>
<text x="167.2" y="92.7">GND</text>
<text x="7.3" y="99.4">MISO</text>
<text x="7.3" y="96.9">MOSI</text>
<text x="50.7" y="99.4">SCK</text>
<text x="69.1" y="101.3">+3V3</text>
<text x="153.3" y="100.1">360</text>
<text x="165.1" y="101.2">C5</text>
<text x="174.6" y="96.2">N/C</text>
<text x="184.5" y="97.5">X1-9</text>
<text x="83.8" y="107.3">R16</text>
<text x="84.3" y="102.7">27k</text>
<text x="104.8" y="106">C18</text>
<text x="112.8" y="107.3">R15</text>
<text x="113.3" y="102.7">27k</text>
<text x="121.7" y="106">C17</text>
<text x="134.5" y="107.3">R20</text>
<text x="136.3" y="102.7">1k</text>
<text x="165.1" y="105.8">,1</text>
<text x="68.7" y="109.5">D3</text>
<text x="92.7" y="113">.1</text>
<text x="100" y="113">.1</text>
<text x="105.7" y="114">.1</text>
<text x="122.6" y="114">.1</text>
<text x="167.2" y="109.6">GND</text>
<text x="170.1" y="113.1">WIPER-</text>
<text x="60.9" y="115.2">BAS70-04</text>
<text x="92.7" y="118.1">C13</text>
<text x="100" y="118.1">C12</text>
<text x="114.7" y="114.6">13.5K</text>
<text x="114.7" y="117.3">R17</text>
<text x="142.4" y="116.3">3V3</text>
<text x="165.1" y="118.1">C6</text>
<text x="184.5" y="114.5">X1-7</text>
<text x="24.2" y="125.9">3V3</text>
<text x="52.2" y="123">+3V3</text>
<text x="146.1" y="122.1">R5</text>
<text x="154.5" y="122.3">Z2</text>
<text x="165.1" y="122.7">.1</text>
<text x="177.7" y="121.8">Rotor</text>
<text x="49.4" y="131.3">D2</text>
<text x="84.3" y="129.3">27k</text>
<text x="89.9" y="126.5">GND</text>
<text x="97.2" y="126.5">GND</text>
<text x="111.7" y="126.5">GND</text>
<text x="113.3" y="129.3">27k</text>
<text x="136.3" y="129.3">1k</text>
<text x="146.1" y="126.6">360</text>
<text x="155.1" y="126.5">GND</text>
<text x="167.2" y="126.5">GND</text>
<text x="169.5" y="130">WIPER+</text>
<text x="184.5" y="131.4">X1-3</text>
<text x="44" y="136.9">BAS70-04</text>
<text x="83.8" y="133.9">R13</text>
<text x="104.8" y="132.6">C15</text>
<text x="112.8" y="133.9">R12</text>
<text x="121.7" y="132.6">C14</text>
<text x="134.5" y="133.9">R19</text>
<text x="165.1" y="135">C7</text>
<text x="92.7" y="139.6">.1</text>
<text x="100" y="139.6">.1</text>
<text x="105.7" y="140.5">.1</text>
<text x="114.7" y="141.1">13.5K</text>
<text x="114.7" y="143.8">R14</text>
<text x="122.6" y="140.5">.1</text>
<text x="147.3" y="139.2">Z3</text>
<text x="147.9" y="143.4">GND</text>
<text x="165.1" y="139.6">.1</text>
<text x="167.2" y="143.4">GND</text>
<text x="92.7" y="144.6">C11</text>
<text x="100" y="144.6">C2</text>
<text x="173.4" y="149.3">GND</text>
<text x="89.9" y="153.1">GND</text>
<text x="97.2" y="153.1">GND</text>
<text x="111.7" y="153.1">GND</text>
<text x="167.2" y="155.5">GND</text>
<text x="184.5" y="150.7">X1-1</text>
<text x="84.5" y="167">CW*</text>
<text x="116.5" y="170">GND</text>
<text x="84.5" y="179">CCW*</text>
<text x="116.5" y="182.1">GND</text>
<text x="171.4" y="181.5">DIG3</text>
<text x="106.2" y="203.2">+5V</text>
<text x="171.4" y="200.8">DIG2</text>
<text x="112.3" y="208.7">39K</text>
<text x="112.3" y="211.4">R2</text>
<text x="58" y="220.1">DIG0</text>
<text x="58" y="217.7">MOSI</text>
<text x="99" y="217.7">MISO</text>
<text x="171.4" y="220.1">DIG1</text>
<text x="130.4" y="227.3">SEGDP</text>
<text x="58" y="229.7">DIG2</text>
<text x="58" y="232.2">DIG3</text>
<text x="106.2" y="229.7">+5V</text>
<text x="130.4" y="229.7">SEGG</text>
<text x="130.4" y="232.2">SEGF</text>
<text x="130.4" y="234.6">SEGE</text>
<text x="130.4" y="237">SEGD</text>
<text x="130.4" y="239.4">SEGC</text>
<text x="171.4" y="239.4">DIG0</text>
<text x="38.6" y="244.2">CS</text>
<text x="44.1" y="242.4">GND</text>
<text x="58" y="241.8">DIG1</text>
<text x="99" y="244.2">SCK</text>
<text x="130.4" y="241.8">SEGB</text>
<text x="130.4" y="244.2">SEGA</text>
<text x="107.2" y="248.5">C16</text>
<text x="107.2" y="253">.1</text>
<text x="104.4" y="259.3">GND</text>
</g>
<g font-size="2.4" fill="#0dab76">
<text x="9.7" y="17.3">26V AC</text>
<text x="196" y="75.7">1 Gnd</text>
<text x="196" y="78.2">2 Brake</text>
<text x="196" y="80.7">3 Wiper+</text>
<text x="196" y="83.3">4 Cap</text>
<text x="196" y="85.8">5 Motor Right</text>
<text x="196" y="88.4">6 Motor Left</text>
<text x="196" y="90.9">7 Wiper -</text>
<text x="196" y="93.4">8 Cap</text>
<text x="196" y="96">9 N/C</text>
<text x="7.3" y="139.2">Rotor Controller</text>
<text x="7.3" y="141.7">- external 26 VAC, reference to gnd</text>
<text x="7.3" y="144.2">- onboard 100 uFd motor capacitor</text>
<text x="7.3" y="146.8">- relays for motor and brake</text>
<text x="7.3" y="149.3">- relays 5V, 80 mA coils, 16A contacts</text>
<text x="7.3" y="151.9">- ADC reads pot values</text>
<text x="7.3" y="154.4">- Twin T filter for 60 Hz rejection</text>
<text x="7.3" y="156.9">- Interface to computer via USB-C</text>
<text x="7.3" y="159.5">- USB powers Teensy, relays</text>
<text x="7.3" y="162">- 7 segment LED for Az</text>
<text x="7.3" y="164.6">- CW, CCW buttons</text>
<text x="171.9" y="178.3">Dig 4, right most</text>
<text x="171.7" y="197.6">Dig 3</text>
<text x="171.9" y="216.9">Dig 2</text>
<text x="9.7" y="227.1">WA1HCO, (C) 2022</text>
<text x="9.7" y="229.6">Creative Commons, V4</text>
<text x="9.7" y="232.2">Share Alike License</text>
<text x="171.9" y="236.3">Dig 1, lef</text>
<text x="181.3" y="236.3">t most</text>
</g>
<text font-size="2.4" fill="#c90d0c" x="20" y="56.1">Teensy 4.0</text>
<g font-size="2" fill="#808080">
<text x="127.6" y="9.7" transform="rotate(-90 127.6 9.7)">O</text>
<text x="29.3" y="12.1">1</text>
<text x="121.4" y="12.1">P</text>
<text x="127.6" y="16.5" transform="rotate(-90 127.6 16.5)">S</text>
<text x="179.6" y="12.1">2</text>
<text x="29.3" y="19.3">2</text>
<text x="179.6" y="29">6</text>
<text x="81.8" y="33.8" transform="rotate(-90 81.8 33.8)">O</text>
<text x="105.9" y="33.8" transform="rotate(-90 105.9 33.8)">O</text>
<text x="75.6" y="36.2">P</text>
<text x="81.8" y="40.7" transform="rotate(-90 81.8 40.7)">S</text>
<text x="99.7" y="36.2">P</text>
<text x="105.9" y="40.7" transform="rotate(-90 105.9 40.7)">S</text>
<text x="179.6" y="45.9">5</text>
<text x="84.2" y="65.2" transform="rotate(-90 84.2 65.2)">1</text>
<text x="108.3" y="65.2" transform="rotate(-90 108.3 65.2)">1</text>
<text x="132.5" y="65.2" transform="rotate(-90 132.5 65.2)">1</text>
<text x="179.6" y="62.8">4</text>
<text x="21.5" y="71.1">0/RX1</text>
<text x="21.5" y="68.7">GND</text>
<text x="40.4" y="71.1">GND2</text>
<text x="42.7" y="68.7">VIN</text>
<text x="84.2" y="71.8" transform="rotate(-90 84.2 71.8)">2</text>
<text x="108.3" y="71.8" transform="rotate(-90 108.3 71.8)">2</text>
<text x="132.5" y="71.8" transform="rotate(-90 132.5 71.8)">2</text>
<text x="21.5" y="73.5">1/TX1</text>
<text x="21.5" y="75.9">2</text>
<text x="38.6" y="73.5">3V3_LO</text>
<text x="40.8" y="75.9">23/A9</text>
<text x="21.5" y="78.4">3</text>
<text x="21.5" y="80.8">4</text>
<text x="21.5" y="83.2">5</text>
<text x="36.3" y="80.8">21/A7/RX5</text>
<text x="36.5" y="83.2">20/A6/TX5</text>
<text x="40.8" y="78.3">22/A8</text>
<text x="179.6" y="79.7">8</text>
<text x="21.5" y="85.6">6</text>
<text x="21.5" y="88">7/RX2</text>
<text x="36" y="88">18/A4/SDA</text>
<text x="36.3" y="85.6">19/A5/SCL</text>
<text x="21.5" y="90.4">8/TX2</text>
<text x="21.5" y="92.8">9</text>
<text x="21.5" y="95.3">10/CS</text>
<text x="36.3" y="92.8">16/A2/RX4</text>
<text x="36.3" y="95.2">15/A1/RX3</text>
<text x="36.5" y="90.4">17/A3/TX4</text>
<text x="21.5" y="97.7">11/MOSI</text>
<text x="21.5" y="100.1">12/MISO</text>
<text x="36.5" y="97.7">14/A0/TX3</text>
<text x="39.1" y="100.1">13/SCK</text>
<text x="179.6" y="96.6">9</text>
<text x="24.9" y="111.6" transform="rotate(-90 24.9 111.6)">VBAT</text>
<text x="29.7" y="111.6" transform="rotate(-90 29.7 111.6)">3V3_LN</text>
<text x="34.5" y="111.6" transform="rotate(-90 34.5 111.6)">GND3</text>
<text x="39.4" y="111.6" transform="rotate(-90 39.4 111.6)">PROG</text>
<text x="44.2" y="111.6" transform="rotate(-90 44.2 111.6)">ON/OFF</text>
<text x="179.6" y="113.5">7</text>
<text x="28.6" y="123.4" transform="rotate(-90 28.6 123.4)">3V3_LN</text>
<text x="33.5" y="121.7" transform="rotate(-90 33.5 121.7)">GND3</text>
<text x="38.3" y="122.1" transform="rotate(-90 38.3 122.1)">PROG</text>
<text x="43.1" y="123.8" transform="rotate(-90 43.1 123.8)">ON/OFF</text>
<text x="179.6" y="130.4">3</text>
<text x="179.6" y="149.7">1</text>
<text x="90.7" y="166.6">P$2</text>
<text x="98.8" y="167.7">P$2</text>
<text x="105.2" y="165.3">P$1</text>
<text x="113.3" y="164.2">P$1</text>
<text x="90.7" y="178.7">P$2</text>
<text x="98.8" y="179.8">P$2</text>
<text x="105.2" y="177.3">P$1</text>
<text x="113.3" y="176.3">P$1</text>
<text x="168.8" y="178.7">6</text>
<text x="168.8" y="198">8</text>
<text x="66.7" y="217.3">1</text>
<text x="66.7" y="219.7">2</text>
<text x="72.2" y="218.4">DIN</text>
<text x="72.2" y="220.8">DIG0</text>
<text x="86.2" y="220.8">SEGD</text>
<text x="86.2" y="218.4">DOUT</text>
<text x="96.4" y="219.7">23</text>
<text x="96.4" y="217.3">24</text>
<text x="168.8" y="217.3">9</text>
<text x="66.7" y="222.2">3</text>
<text x="66.7" y="224.6">4</text>
<text x="66.7" y="227">5</text>
<text x="72.2" y="223.2">DIG4</text>
<text x="72.2" y="225.6">GND_2</text>
<text x="84.8" y="223.2">SEGDP</text>
<text x="86.3" y="225.6">SEGE</text>
<text x="96.4" y="227">20</text>
<text x="96.4" y="224.6">21</text>
<text x="96.4" y="222.2">22</text>
<text x="139.1" y="227">3</text>
<text x="66.7" y="229.4">6</text>
<text x="66.7" y="231.8">7</text>
<text x="72.2" y="228.1">DIG6</text>
<text x="72.2" y="230.5">DIG2</text>
<text x="72.2" y="232.9">DIG3</text>
<text x="86.2" y="228">SEGC</text>
<text x="87.4" y="232.9">ISET</text>
<text x="89.4" y="230.5">V+</text>
<text x="96.4" y="231.8">18</text>
<text x="96.4" y="229.4">19</text>
<text x="138" y="231.8">10</text>
<text x="139.1" y="229.4">5</text>
<text x="65.5" y="239.1">10</text>
<text x="66.7" y="234.2">8</text>
<text x="66.7" y="236.6">9</text>
<text x="72.2" y="235.3">DIG7</text>
<text x="72.2" y="237.7">GND</text>
<text x="86.1" y="235.3">SEGG</text>
<text x="86.3" y="237.7">SEGB</text>
<text x="96.4" y="239.1">15</text>
<text x="96.4" y="236.6">16</text>
<text x="96.4" y="234.2">17</text>
<text x="139.1" y="234.2">1</text>
<text x="139.1" y="236.6">2</text>
<text x="139.1" y="239.1">4</text>
<text x="168.8" y="236.6">12</text>
<text x="65.5" y="243.9">12</text>
<text x="65.7" y="241.5">11</text>
<text x="72.2" y="240.1">DIG5</text>
<text x="72.2" y="242.5">DIG1</text>
<text x="72.2" y="245">CS</text>
<text x="86.3" y="242.5">SEGA</text>
<text x="86.4" y="240.1">SEGF</text>
<text x="88" y="244.9">CLK</text>
<text x="96.4" y="243.9">13</text>
<text x="96.4" y="241.5">14</text>
<text x="138.1" y="243.9">11</text>
<text x="139.1" y="241.5">7</text>
</g>
</svg>
